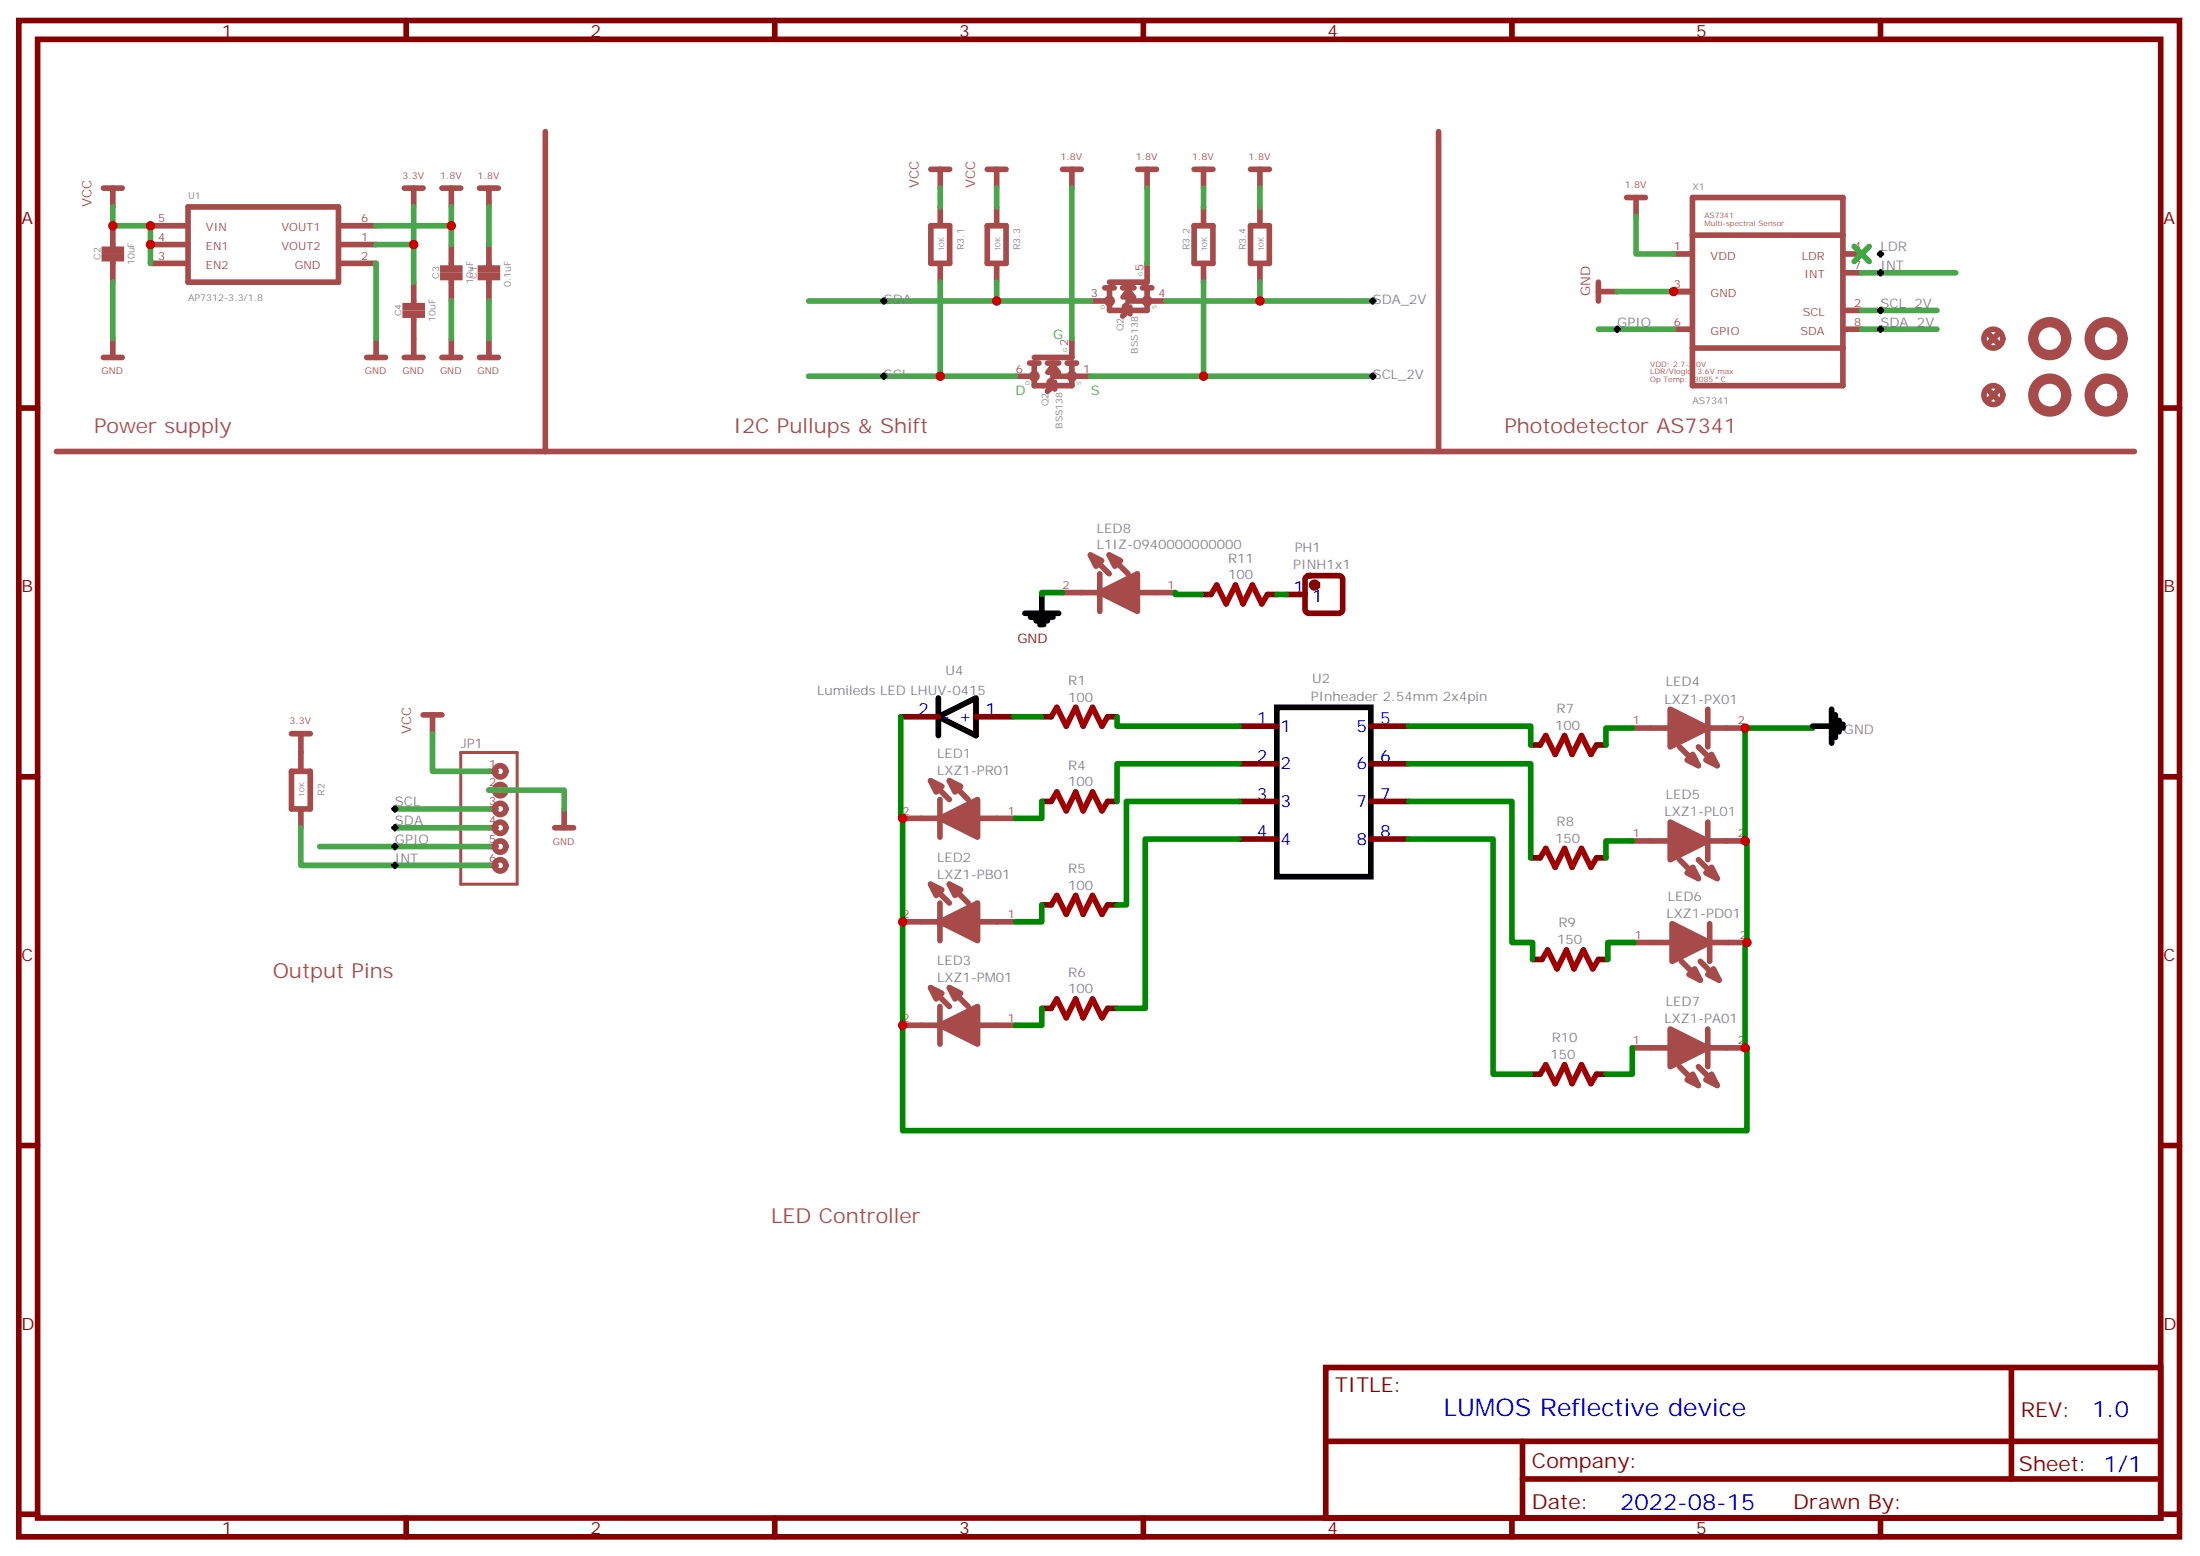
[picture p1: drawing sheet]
<svg xmlns="http://www.w3.org/2000/svg" width="413mm" height="292mm" viewBox="0 0 413 292" stroke-linecap="round" stroke-linejoin="round" font-family="sans-serif">
<g fill="none" stroke="#a64a4a" stroke-width="1.1">
<path d="M19.4 35.3h3.5M21.2 35.3v3.5M35.3 38.8h28.2v14.1h-28.2zM75.8 35.3h3.6M77.6 35.3v3.5M82.9 35.3h3.5M84.7 35.3v3.5M90 35.3h3.5M91.7 35.3v3.5M102.3 24.7v60M174.6 31.8h3.6M176.4 31.8v3.5"/>
<path d="M176.4 38.8v3.5M185.2 31.8h3.5M187 31.8v3.5M187 38.8v3.5M199.3 31.8h3.5M201.1 31.8v3.5M213.4 31.8h3.6M215.2 31.8v3.5M224 31.8h3.5M225.8 31.8v3.5M225.8 38.8v3.5M234.6 31.8h3.5"/>
<path d="M236.4 31.8v3.5M236.4 38.8v3.5M269.9 24.7v60M305.2 37h3.5M306.9 37v3.6M317.5 37h28.2v35.3h-28.2zM21.2 42.3v3.5M21.2 45.9v1M21.2 48.3v1.1M21.2 49.4v3.5M28.2 49.4h7M28.2 42.3h7"/>
<path d="M28.2 45.9h7M63.6 49.4h7M63.6 42.3h7M63.6 45.9h7M77.6 52.9v3.5M77.6 56.4v1.1M77.6 58.9v1.1M84.7 45.9v3.4M84.7 49.4v1M84.7 51.9v1M84.7 53v3.4M91.7 45.9v3.4"/>
<path d="M91.7 49.4v1M91.7 51.9v1M91.7 53v3.4M174.6 42.3h3.6v7.1h-3.6zM176.4 49.4v3.5M185.2 42.3h3.5v7.1h-3.5zM187 49.4v3.5M204.6 56.4h3.5M207.3 54h1.7M208.1 52.9h7.1M208.1 54v4.2h7.1v-4.2M210.6 54h2.1"/>
<path d="M211.3 57.1l-.3 .4v1.4l-.4 .4M211.7 54v2.4h3.5M214.3 54h1.8M215.2 49.4v3.5M215.2 56.9a.5 .5 0 0 0 .5-.6 .5 .5 0 0 0-.8-.2 .5 .5 0 0 0 0 .8h.3M215.3 56.4h3.4M224 42.3h3.5v7.1h-3.5zM225.8 49.4v3.5M234.6 42.3h3.5v7.1h-3.5zM236.4 49.4v3.5M299.9 54.7h3.5M299.9 52.9v3.5"/>
<path d="M314 47.6h3.4M314 54.7h3.4M317.5 44.1h28.2M345.8 58.2h3.4M345.8 47.6h3.4M345.8 51.2h3.4M19.4 67h3.5M21.2 63.5v3.5M68.8 67h3.5M70.6 63.5v3.5M75.8 67h3.6M77.6 60v7"/>
<path d="M82.9 67h3.5M84.7 63.5v3.5M90 67h3.5M91.7 63.5v3.5M190.5 70.6h3.5M193.1 68.1h1.8M194 67h7.1M194 68.1v4.2h7.1v-4.2M196.5 68.1h2.1M197.2 71.3l-.4 .3v1.4l-.3 .4M197.6 68.1v2.5h3.5M200.2 68.1h1.8"/>
<path d="M201.1 63.5v3.5M201.1 70.6h3.5M314 61.7h3.4M317.5 65.3h28.2M345.8 61.7h3.4M372.9 73l2.1 2.1M372.9 62.4l2.1 2.2M375 73l-2.1 2.1M375 62.4l-2.1 2.2M10.6 84.7h389.8M199.3 111.1h7M204.6 104.1l3.5 3.5"/>
<path d="M206.3 107.6v7.1M208.1 104.1l3.5 3.5M213.4 111.1h3.5M217 111.1h3.5M54.7 137.6h3.5M56.4 137.6v7M79.4 134.1h3.5M81.1 134.1v3.5M306.2 136.5h3.5M309.8 136.5h3.5M320.4 133v7.1M320.4 136.5h7"/>
<path d="M54.7 144.6h3.5v7.1h-3.5zM56.4 151.8v3.4M91.7 155.2h1.4M91.7 144.6h1.4M91.7 148.2h1.4M91.7 151.7h1.4M91.7 158.7h1.4M104.1 155.2h3.5M105.8 151.7v3.5M169.3 153.5h7M174.6 146.4l3.5 3.5M176.3 149.9v7.1"/>
<path d="M178.1 146.4l3.5 3.5M183.4 153.5h3.5M187 153.5h3.5M306.2 157.7h3.5M309.8 157.7h3.5M315.1 140.1l3.5 3.5M318.6 140.1l3.5 3.5M320.4 154.2v7M320.4 157.7h7M91.7 162.3h1.4M169.3 172.9h7M174.6 165.8l3.5 3.5"/>
<path d="M176.3 169.3v7.1M178.1 165.8l3.5 3.5M183.4 172.9h3.5M187 172.9h3.5M306.6 176.7h3.4M310.1 176.7h3.6M315.1 161.2l3.5 3.5M318.6 161.2l3.5 3.5M320.7 173.2v7.1M320.7 176.7h7M169.3 192.3h7M174.6 185.2l3.5 3.5"/>
<path d="M176.3 188.7v7.1M178.1 185.2l3.5 3.5M183.4 192.3h3.5M187 192.3h3.5M306.2 196.5h3.5M309.8 196.5h3.5M315.4 180.3l3.6 3.5M319 180.3l3.5 3.5M320.4 193v7M320.4 196.5h7M315.1 200l3.5 3.6M318.6 200l3.5 3.6"/>
<circle cx="208.1" cy="56.4" r=".5"/>
<circle cx="194" cy="70.6" r=".5"/>
<circle cx="201.1" cy="70.6" r=".5"/>
<circle cx="373.9" cy="74.1" r="1.76"/>
<circle cx="373.9" cy="63.5" r="1.76"/>
<circle cx="384.5" cy="74.1" r="3.5"/>
<circle cx="384.5" cy="63.5" r="3.5"/>
<circle cx="384.5" cy="63.5" r="2.65"/>
<circle cx="384.5" cy="74.1" r="2.65"/>
<circle cx="395.1" cy="63.5" r="3.5"/>
<circle cx="395.1" cy="74.1" r="3.5"/>
<circle cx="395.1" cy="63.5" r="2.65"/>
<circle cx="395.1" cy="74.1" r="2.65"/>
<circle cx="93.8" cy="158.7" r="1.06"/>
<circle cx="93.8" cy="148.2" r="1.06"/>
<circle cx="93.8" cy="155.2" r="1.06"/>
<circle cx="93.8" cy="151.7" r="1.06"/>
<circle cx="93.8" cy="144.6" r="1.06"/>
<circle cx="93.8" cy="162.3" r="1.06"/>
</g>
<g fill="#a64a4a" stroke="#a64a4a" stroke-width=".71">
<path d="M19.4 48h3.5v.7h-3.5z"/>
<path d="M19.4 46.6h3.5v.7h-3.5z"/>
<path d="M82.9 51.5h3.5v.7h-3.5z"/>
<path d="M82.9 50.1h3.5v.7h-3.5z"/>
<path d="M90 51.5h3.5v.7h-3.5z"/>
<path d="M90 50.1h3.5v.7h-3.5z"/>
<path d="M75.8 58.6h3.6v.7h-3.6z"/>
<path d="M75.8 57.1h3.6v.8h-3.6z"/>
</g>
<g fill="#a64a4a" stroke="#a64a4a" stroke-width=".92">
<path d="M196.8 72.3l1.1-.7v1.4z"/>
<path d="M197.6 68.4l1 1.4h-2.1z"/>
<path d="M211 58.2l1-.7v1.4z"/>
<path d="M211.7 54.3l1 1.4h-2.1z"/>
</g>
<path d="M86.4 141.1h10.6v24.7h-10.6z" fill="none" stroke="#a64a4a" stroke-width=".56"/>
<g fill="none" stroke="#4aa64a" stroke-width="1.1">
<path d="M21.2 38.8v3.5h7v7.1M77.6 38.8v7.1M84.7 38.8v3.5h-14.1M91.7 38.8v7.1M176.4 35.3v3.5M187 35.3v3.5M201.1 35.3v28.2M215.2 35.3v14.1M225.8 35.3v3.5M236.4 35.3v3.5M21.2 52.9v10.6M70.6 45.9h7v7"/>
<path d="M70.6 49.4v14.1M84.7 42.3v3.6M84.7 56.4v7.1M91.7 56.4v7.1M151.7 56.4h52.9M176.4 52.9v17.7M187 52.9v3.5M218.7 56.4h38.8M225.8 52.9v17.7M236.4 52.9v3.5M303.4 54.7h10.6M306.9 40.6v7h7.1"/>
<path d="M349.2 51.2h17.7M349.2 58.2h14.2M151.7 70.6h38.8M204.6 70.6h52.9M299.9 61.7h14.1M349.2 61.7h14.2M81.1 137.6v7h10.6M56.4 155.2v7.1h35.3M60 158.7h31.7M74.1 151.7h17.6M74.1 155.2h17.6M91.7 148.2h14.1v3.5"/>
</g>
<g fill="none" stroke="#000" stroke-width=".74">
<path d="M165.5 56.4h.7M165.8 56.1v.7M257.2 56.4h.7M257.5 56.1v.7M352.4 51.2h.7M352.4 58.2h.7M352.4 47.6h.7M352.8 47.3v.7M352.8 50.8v.7M352.8 57.9v.7M165.5 70.6h.7M165.8 70.2v.7"/>
<path d="M257.2 70.6h.7M257.5 70.2v.7M303 61.7h.7M303.4 61.4v.7M352.4 61.7h.7M352.8 61.4v.7M73.7 151.7h.7M73.7 155.2h.7M73.7 158.7h.7M74.1 151.3v.7M74.1 154.9v.7M74.1 158.4v.7"/>
<path d="M73.7 162.3h.7M74.1 161.9v.7"/>
</g>
<path d="M347.8 46.2l2.9 2.8M350.7 46.2l-2.9 2.8" fill="none" stroke="#3c3" stroke-width="1.1"/>
<g fill="none" stroke="#000" stroke-width="1.1">
<path d="M192.3 115h6.3M193.3 115.7h4.3M194.4 116.4h2.1M195.1 117.1h.7M195.4 111.5v3.5M176 134.4l7.1-3.5v7zM176 130.9v7M239.5 132.6h17.7v31.8h-17.7zM340.1 136.2h3.5M343.6 133v6.3M344.3 134.1v4.2M345 135.1v2.1"/>
<path d="M345.7 135.8v.7"/>
</g>
<g fill="none" stroke="#870000" stroke-width="1.1">
<path d="M3.5 3.8h405.4v284.4h-405.4zM7.1 7.4h398.2v277.3h-398.2zM76.2 3.8v3.6M145.3 3.8v3.6M214.5 3.8v3.6M283.6 3.8v3.6M352.8 3.8v3.6M3.5 76.5h3.6M405.3 76.5h3.6M225.4 111.5h1.8M237.8 111.5h1.7M241.3 111.5h3.5"/>
<path d="M245.1 108.2l.4-.3h5.7a.71 .71 0 0 1 .7 .8v5.6a.76 .76 0 0 1-.7 .7h-5.7a.76 .76 0 0 1-.7-.7v-5.6zM169 134.4h7M183.1 134.4h7M195.4 134.4h1.8M207.8 134.4h1.7M232.5 136.2h7M257.2 136.2h7M287.2 139.7h1.7M299.5 139.7h1.8M3.5 145.7h3.6M195.4 150.3h1.8M207.8 150.3h1.7"/>
<path d="M232.5 143.2h7M232.5 150.3h7M232.5 157.3h7M257.2 143.2h7M257.2 150.3h7M257.2 157.3h7M405.3 145.7h3.6M195.4 169.7h1.8M207.8 169.7h1.7M287.2 160.9h1.7M287.5 179.9h1.8M299.5 160.9h1.8"/>
<path d="M299.9 179.9h1.7M195.4 189.1h1.8M207.8 189.1h1.7M3.5 214.8h3.6M287.2 201.4h1.7M299.5 201.4h1.8M405.3 214.8h3.6M248.7 256.4h156.6v28.3h-156.6zM377.3 256.5v20.8M248.7 270.3h156.5M285.6 277.3h119.6M285.6 270.3v14.1"/>
<path d="M3.5 284h3.6M76.2 284.7v3.5M145.3 284.7v3.5M214.5 284.7v3.5M283.6 284.7v3.5M352.8 284.7v3.5M405.3 284h3.6"/>
</g>
<g fill="#a64a4a" stroke="#a64a4a" stroke-width="1.1">
<path d="M176.3 153.5l7.1-3.6v7.1z"/>
<path d="M174.6 146.4l2.1 1.1-1.1 1z"/>
<path d="M178.1 146.4l2.1 1.1-1 1z"/>
<path d="M176.3 172.9l7.1-3.6v7.1z"/>
<path d="M174.6 165.8l2.1 1.1-1.1 1z"/>
<path d="M178.1 165.8l2.1 1.1-1 1z"/>
<path d="M176.3 192.3l7.1-3.6v7.1z"/>
<path d="M174.6 185.2l2.1 1.1-1.1 1z"/>
<path d="M178.1 185.2l2.1 1.1-1 1z"/>
<path d="M313.3 133l7.1 3.5-7.1 3.6z"/>
<path d="M320 142.5l1.1-1 1 2.1z"/>
<path d="M316.5 142.5l1.1-1 1 2.1z"/>
<path d="M313.3 154.2l7.1 3.5-7.1 3.5z"/>
<path d="M320 163.7l1.1-1.1 1 2.1z"/>
<path d="M316.5 163.7l1.1-1.1 1 2.1z"/>
<path d="M313.7 173.2l7 3.5-7 3.6z"/>
<path d="M320.4 182.7l1-1 1.1 2.1z"/>
<path d="M316.9 182.7l1-1 1.1 2.1z"/>
<path d="M313.3 193l7.1 3.5-7.1 3.5z"/>
<path d="M320 202.5l1.1-1.1 1 2.2z"/>
<path d="M316.5 202.5l1.1-1.1 1 2.2z"/>
<path d="M206.3 111.1l7.1-3.5v7.1z"/>
<path d="M204.6 104.1l2.1 1-1.1 1.1z"/>
<path d="M208.1 104.1l2.1 1-1.1 1.1z"/>
</g>
<path d="M227.2 111.5l1-1.8 1.8 3.5 1.8-3.5 1.4 3.5 1.7-3.5 1.8 3.5 1.1-1.7M197.2 134.4l1.1-1.8 1.7 3.6 1.8-3.6 1.4 3.6 1.8-3.6 1.7 3.6 1.1-1.8M288.9 139.7l1.1-1.8 1.7 3.6 1.8-3.6 1.4 3.6 1.8-3.6 1.7 3.6 1.1-1.8M197.2 150.3l1.1-1.8 1.7 3.5 1.8-3.5 1.4 3.5 1.8-3.5 1.7 3.5 1.1-1.7M197.2 169.7l1.1-1.8 1.7 3.5 1.8-3.5 1.4 3.5 1.8-3.5 1.7 3.5 1.1-1.7M288.9 160.9l1.1-1.8 1.7 3.5 1.8-3.5 1.4 3.5 1.8-3.5 1.7 3.5 1.1-1.7M289.3 179.9l1-1.7 1.8 3.5 1.8-3.5 1.4 3.5 1.7-3.5 1.8 3.5 1.1-1.8M197.2 189.1l1.1-1.8 1.7 3.6 1.8-3.6 1.4 3.6 1.8-3.6 1.7 3.6 1.1-1.8M288.9 201.4l1.1-1.7 1.7 3.5 1.8-3.5 1.4 3.5 1.8-3.5 1.7 3.5 1.1-1.8" fill="none" stroke="#a10000" stroke-width="1.1"/>
<g fill="none" stroke="#008700" stroke-width="1.1">
<path d="M199.3 111.1h-3.9v.4M220.5 111.1v.4h4.9M239.5 111.5h1.8M169 134.4v19.1h.3v58.5h158.4v-15.5h-.3v-19.8h.3v-19h-.3v-21.2h12.7v-.3M190.1 134.4h5.3M209.5 134.4v1.8h23M264.2 136.2h23v3.5M306.2 136.5h-4.9v3.2M195.4 150.3v3.2h-4.9M232.5 143.2h-23v7.1M232.5 150.3h-21.2v19.4h-1.8M232.5 157.3h-17.7v31.8h-5.3"/>
<path d="M264.2 143.2h23v17.7M264.2 150.3h19.4v26.4h3.9v3.2M264.2 157.3h15.9v44.1h7.1M306.2 157.7h-4.9v3.2M195.4 169.7v3.2h-4.9M306.6 176.7h-5v3.2M195.4 189.1v3.2h-4.9M306.2 196.5v4.9h-4.9"/>
</g>
<circle cx="246.6" cy="109.7" r=".53" fill="#870000" stroke="#870000" stroke-width="1.1"/>
<g fill="#c00">
<circle cx="176.4" cy="70.6" r=".88"/>
<circle cx="187" cy="56.4" r=".88"/>
<circle cx="21.2" cy="42.3" r=".88"/>
<circle cx="28.2" cy="42.3" r=".88"/>
<circle cx="28.2" cy="45.9" r=".88"/>
<circle cx="84.7" cy="42.3" r=".88"/>
<circle cx="236.4" cy="56.4" r=".88"/>
<circle cx="225.8" cy="70.6" r=".88"/>
<circle cx="77.6" cy="45.9" r=".88"/>
<circle cx="169.3" cy="153.5" r=".88"/>
<circle cx="169.3" cy="172.9" r=".88"/>
<circle cx="169.3" cy="192.3" r=".88"/>
<circle cx="327.4" cy="196.5" r=".88"/>
<circle cx="327.7" cy="176.7" r=".88"/>
<circle cx="327.4" cy="157.7" r=".88"/>
<circle cx="327.4" cy="136.5" r=".88"/>
<circle cx="314" cy="54.7" r=".88"/>
</g>
<text font-size="4.6" fill="#00f" x="270.8" y="265.5">LUMOS Reflective device</text>
<g font-size="4.2" fill="#00f">
<text x="392.5" y="265.7">1.0</text>
<text x="304" y="283.1">2022-08-15</text>
</g>
<g font-size="3.9" fill="#a54b4b">
<text x="17.6" y="81.1">Power supply</text>
<text x="137.6" y="81.1">I2C Pullups &amp; Shift</text>
<text x="282.2" y="81.1">Photodetector AS7341</text>
<text x="51.2" y="183.4">Output Pins</text>
<text x="144.6" y="229.3">LED Controller</text>
</g>
<g font-size="3.9" fill="#800">
<text x="250.5" y="261">TITLE:</text>
<text x="379.1" y="265.7">REV:</text>
<text x="287.4" y="275.2">Company:</text>
<text x="378.7" y="275.8">Sheet: 1/1</text>
<text x="287.4" y="282.9">Date:</text>
<text x="336.4" y="283">Drawn By:</text>
</g>
<g font-size="3.2" fill="#800">
<text x="41.6" y="6.8">1</text>
<text x="110.8" y="6.8">2</text>
<text x="179.9" y="6.8">3</text>
<text x="249.1" y="6.8">4</text>
<text x="318.2" y="6.8">5</text>
<text x="4.1" y="41.9">A</text>
<text x="405.9" y="41.9">A</text>
<text x="4.1" y="111.1">B</text>
<text x="405.9" y="111.1">B</text>
<text x="4.1" y="180.2">C</text>
<text x="405.9" y="180.2">C</text>
<text x="4.1" y="249.4">D</text>
<text x="405.9" y="249.4">D</text>
<text x="41.6" y="287.7">1</text>
<text x="110.8" y="287.7">2</text>
<text x="179.9" y="287.7">3</text>
<text x="249.1" y="287.7">4</text>
<text x="318.2" y="287.7">5</text>
</g>
<g font-size="3.2" fill="#00f">
<text x="242.6" y="111.1">1</text>
<text x="246.1" y="112.9">1</text>
<text x="172.3" y="134.1">2</text>
<text x="176.7" y="135.5">- +</text>
<text x="184.9" y="134.1">1</text>
<text x="235.8" y="135.8">1</text>
<text x="240.2" y="137.2">1</text>
<text x="254.5" y="137.2">5</text>
<text x="258.9" y="135.8">5</text>
<text x="235.8" y="142.9">2</text>
<text x="258.9" y="142.9">6</text>
<text x="235.8" y="149.9">3</text>
<text x="240.2" y="144.3">2</text>
<text x="254.5" y="144.3">6</text>
<text x="258.9" y="149.9">7</text>
<text x="240.2" y="151.3">3</text>
<text x="254.5" y="151.3">7</text>
<text x="235.8" y="157">4</text>
<text x="240.2" y="158.4">4</text>
<text x="254.5" y="158.4">8</text>
<text x="258.9" y="157">8</text>
</g>
<g font-size="2.5" fill="#a54b4b">
<text x="172.4" y="35.3" transform="rotate(-90 172.4 35.3)">VCC</text>
<text x="183" y="35.3" transform="rotate(-90 183 35.3)">VCC</text>
<text x="17.1" y="38.8" transform="rotate(-90 17.1 38.8)">VCC</text>
<text x="298.3" y="55.6" transform="rotate(-90 298.3 55.6)">GND</text>
<text x="77.1" y="137.6" transform="rotate(-90 77.1 137.6)">VCC</text>
</g>
<g font-size="2.5" fill="#838383">
<text x="352.8" y="47.1">LDR</text>
<text x="352.8" y="50.7">INT</text>
<text x="165.8" y="56.9">SDA</text>
<text x="257.5" y="56.9">SDA_2V</text>
<text x="352.8" y="57.7">SCL_2V</text>
<text x="303.4" y="61.2">GPIO</text>
<text x="352.8" y="61.2">SDA_2V</text>
<text x="165.8" y="71">SCL</text>
<text x="257.5" y="71">SCL_2V</text>
<text x="205.8" y="99.9">LED8</text>
<text x="205.8" y="103">L1IZ-0940000000000</text>
<text x="230.4" y="105.5">R11</text>
<text x="242.6" y="106.7">PINH1x1</text>
<text x="242.9" y="103.5">PH1</text>
<text x="230.4" y="108.7">100</text>
<text x="153.3" y="130.3">Lumileds LED LHUV-0415</text>
<text x="177.4" y="126.6">U4</text>
<text x="200.4" y="131.6">100</text>
<text x="200.4" y="128.4">R1</text>
<text x="245.9" y="131.4">PInheader 2.54mm 2x4pin</text>
<text x="246.2" y="128.2">U2</text>
<text x="312.3" y="131.9">LXZ1-PX01</text>
<text x="312.5" y="128.7">LED4</text>
<text x="291.8" y="136.9">100</text>
<text x="292" y="133.6">R7</text>
<text x="345.9" y="137.6">GND</text>
<text x="86.4" y="140.2">JP1</text>
<text x="175.8" y="142.2">LED1</text>
<text x="175.8" y="145.3">LXZ1-PR01</text>
<text x="200.4" y="147.5">100</text>
<text x="200.4" y="144.3">R4</text>
<text x="312.5" y="149.9">LED5</text>
<text x="74.1" y="151.2">SCL</text>
<text x="74.1" y="154.7">SDA</text>
<text x="292" y="154.8">R8</text>
<text x="312.3" y="153.1">LXZ1-PL01</text>
<text x="74.1" y="161.8">INT</text>
<text x="74.1" y="158.3">GPIO</text>
<text x="175.8" y="161.6">LED2</text>
<text x="291.8" y="158">150</text>
<text x="175.8" y="164.7">LXZ1-PB01</text>
<text x="200.4" y="166.9">100</text>
<text x="200.4" y="163.7">R5</text>
<text x="292.4" y="173.8">R9</text>
<text x="312.6" y="172.2">LXZ1-PD01</text>
<text x="312.9" y="168.9">LED6</text>
<text x="292.1" y="177.1">150</text>
<text x="175.8" y="184.1">LXZ1-PM01</text>
<text x="175.8" y="181">LED3</text>
<text x="200.4" y="183.1">R6</text>
<text x="200.4" y="186.3">100</text>
<text x="312.3" y="191.9">LXZ1-PA01</text>
<text x="312.5" y="188.7">LED7</text>
<text x="291.1" y="195.4">R10</text>
<text x="290.9" y="198.6">150</text>
</g>
<g font-size="2.5" fill="#4ba54b">
<text x="197.6" y="63.5">G</text>
<text x="190.5" y="74.1">D</text>
<text x="204.6" y="74.1">S</text>
</g>
<text font-size="2.5" fill="#603" x="190.9" y="120.6">GND</text>
<g font-size="2.1" fill="#a54b4b">
<text x="29.7" y="41.6">5</text>
<text x="67.8" y="41.6">6</text>
<text x="29.7" y="45.2">4</text>
<text x="38.6" y="43.4">VIN</text>
<text x="38.6" y="46.9">EN1</text>
<text x="52.8" y="43.4">VOUT1</text>
<text x="52.8" y="46.9">VOUT2</text>
<text x="67.8" y="45.2">1</text>
<text x="314" y="46.9">1</text>
<text x="347.9" y="46.9">4</text>
<text x="29.7" y="48.7">3</text>
<text x="38.6" y="50.4">EN2</text>
<text x="55.3" y="50.4">GND</text>
<text x="67.8" y="48.7">2</text>
<text x="214.5" y="50.8" transform="rotate(-90 214.5 50.8)">5</text>
<text x="314" y="54">3</text>
<text x="320.9" y="48.7">VDD</text>
<text x="338" y="48.7">LDR</text>
<text x="338.5" y="52.2">INT</text>
<text x="347.9" y="50.5">7</text>
<text x="204.7" y="55.7">3</text>
<text x="217.3" y="55.7">4</text>
<text x="320.9" y="55.7">GND</text>
<text x="338.2" y="59.2">SCL</text>
<text x="347.9" y="57.5">2</text>
<text x="200.4" y="64.9" transform="rotate(-90 200.4 64.9)">2</text>
<text x="314" y="61">6</text>
<text x="320.9" y="62.8">GPIO</text>
<text x="337.8" y="62.8">SDA</text>
<text x="347.9" y="61">8</text>
<text x="190.5" y="69.9">6</text>
<text x="203.2" y="69.9">1</text>
<text x="199.3" y="110.4">2</text>
<text x="219" y="110.4">1</text>
<text x="306.3" y="135.8">1</text>
<text x="326" y="135.8">2</text>
<text x="91.8" y="143.9">1</text>
<text x="91.8" y="147.5">2</text>
<text x="91.8" y="151">3</text>
<text x="91.8" y="154.5">4</text>
<text x="169.3" y="152.8">2</text>
<text x="189.1" y="152.8">1</text>
<text x="91.8" y="158.1">5</text>
<text x="91.8" y="161.6">6</text>
<text x="306.3" y="157">1</text>
<text x="326" y="157">2</text>
<text x="169.3" y="172.2">2</text>
<text x="189.1" y="172.2">1</text>
<text x="306.7" y="176">1</text>
<text x="326.4" y="176">2</text>
<text x="169.3" y="191.6">2</text>
<text x="189.1" y="191.6">1</text>
<text x="306.3" y="195.8">1</text>
<text x="326" y="195.8">2</text>
</g>
<g font-size="1.8" fill="#a54b4b">
<text x="199" y="30">1.8V</text>
<text x="213.1" y="30">1.8V</text>
<text x="223.7" y="30">1.8V</text>
<text x="234.2" y="30">1.8V</text>
<text x="75.5" y="33.5">3.3V</text>
<text x="82.5" y="33.5">1.8V</text>
<text x="89.6" y="33.5">1.8V</text>
<text x="304.8" y="35.3">1.8V</text>
<text x="19" y="70.2">GND</text>
<text x="68.4" y="70.2">GND</text>
<text x="75.5" y="70.2">GND</text>
<text x="82.5" y="70.2">GND</text>
<text x="89.6" y="70.2">GND</text>
<text x="54.3" y="135.8">3.3V</text>
<text x="103.7" y="158.4">GND</text>
</g>
<g font-size="1.8" fill="#838383">
<text x="317.5" y="35.6">X1</text>
<text x="35.3" y="37.4">U1</text>
<text x="180.8" y="46.9" transform="rotate(-90 180.8 46.9)">R3.1</text>
<text x="191.4" y="46.9" transform="rotate(-90 191.4 46.9)">R3.3</text>
<text x="223.1" y="46.9" transform="rotate(-90 223.1 46.9)">R3.2</text>
<text x="233.7" y="46.9" transform="rotate(-90 233.7 46.9)">R3.4</text>
<text x="18.9" y="48.7" transform="rotate(-90 18.9 48.7)">C2</text>
<text x="25.2" y="49.8" transform="rotate(-90 25.2 49.8)">10uF</text>
<text x="82.4" y="52.2" transform="rotate(-90 82.4 52.2)">C3</text>
<text x="88.7" y="53.3" transform="rotate(-90 88.7 53.3)">10uF</text>
<text x="89.4" y="52.2" transform="rotate(-90 89.4 52.2)">C1</text>
<text x="95.8" y="53.8" transform="rotate(-90 95.8 53.8)">0.1uF</text>
<text x="35.3" y="56.4">AP7312-3.3/1.8</text>
<text x="75.3" y="59.3" transform="rotate(-90 75.3 59.3)">C4</text>
<text x="81.7" y="60.4" transform="rotate(-90 81.7 60.4)">10uF</text>
<text x="210.8" y="62.1" transform="rotate(-90 210.8 62.1)">Q2.2</text>
<text x="213.4" y="66.3" transform="rotate(-90 213.4 66.3)">BSS138</text>
<text x="196.7" y="76.2" transform="rotate(-90 196.7 76.2)">Q2.1</text>
<text x="317.5" y="75.8">AS7341</text>
<text x="199.3" y="80.4" transform="rotate(-90 199.3 80.4)">BSS138</text>
<text x="60.9" y="149.2" transform="rotate(-90 60.9 149.2)">R2</text>
</g>
<g font-size="1.4" fill="#a54b4b">
<text x="319.8" y="40.9">AS7341</text>
<text x="319.8" y="42.3">Multi-spectral Sensor</text>
<text x="309.6" y="68.7">VDD: 2.7-2.0V</text>
<text x="309.6" y="70.1">LDR/Vlogic: 3.6V max</text>
<text x="309.6" y="71.6">Op Temp: -3085</text>
<text x="322.8" y="71.6">C</text>
</g>
<g font-size="1.4" fill="#838383">
<text x="177.1" y="47.1" transform="rotate(-90 177.1 47.1)">10K</text>
<text x="187.7" y="47.1" transform="rotate(-90 187.7 47.1)">10K</text>
<text x="226.5" y="47.1" transform="rotate(-90 226.5 47.1)">10K</text>
<text x="237.1" y="47.1" transform="rotate(-90 237.1 47.1)">10K</text>
<text x="57.1" y="149.4" transform="rotate(-90 57.1 149.4)">10K</text>
</g>
<g font-size="1.1" fill="#4ba54b">
<text x="214.3" y="51.8" transform="rotate(-90 214.3 51.8)">G</text>
<text x="207.3" y="58" transform="rotate(-90 207.3 58)">D</text>
<text x="217" y="58" transform="rotate(-90 217 58)">S</text>
<text x="200.2" y="65.9" transform="rotate(-90 200.2 65.9)">G</text>
<text x="193.1" y="72.1" transform="rotate(-90 193.1 72.1)">D</text>
<text x="202.8" y="72.1" transform="rotate(-90 202.8 72.1)">S</text>
</g>
</svg>
